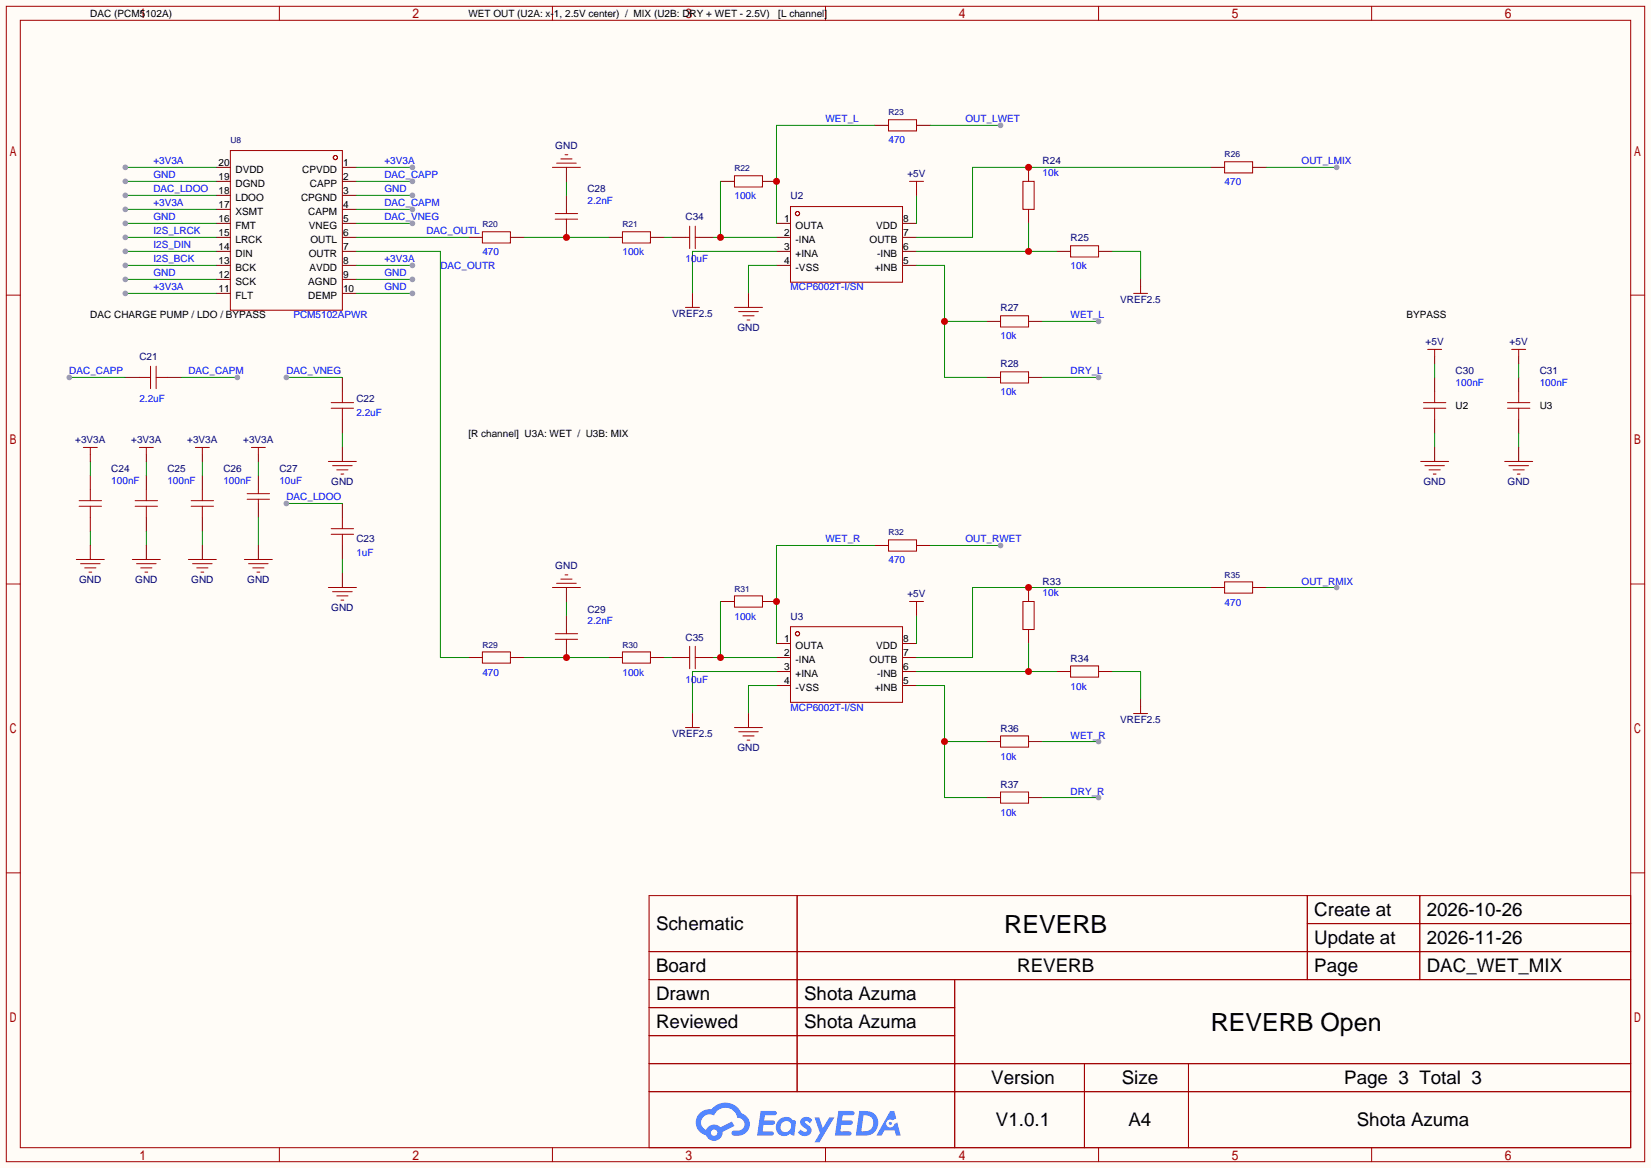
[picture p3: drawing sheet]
<svg xmlns="http://www.w3.org/2000/svg" width="299mm" height="212mm" viewBox="0 0 299 212" stroke-linecap="round" stroke-linejoin="round" font-family="sans-serif">
<path d="M0 0h299.5v211.8h-299.5z" fill="#fffcf7"/>
<g fill="none" stroke="#a10000" stroke-width=".18">
<path d="M1.1 1.1h297.2v209.6h-297.2zM3.7 3.7h292.1v204.5h-292.1zM50.7 1.1v2.6M100.2 1.1v2.6M149.7 1.1v2.6M199.3 1.1v2.6M248.8 1.1v2.6M1.1 53.5h2.6M295.8 53.5h2.5M1.1 105.9h2.6M295.8 105.9h2.5M1.1 158.3h2.6"/>
<path d="M295.8 158.3h2.5M117.7 162.4h178.1v45.8h-178.1zM117.7 172.6h178.1M117.7 177.7h178.1M144.6 162.4v35.6M173.2 177.7v30.5M237.1 162.4v15.3M237.1 167.5h58.7M257.5 162.4v15.3M117.7 182.8h55.5M117.7 192.9h178.1M117.7 187.8h55.5"/>
<path d="M117.7 198h178.1M196.7 192.9v15.3M215.6 192.9v15.3M50.7 208.2v2.5M100.2 208.2v2.5M149.7 208.2v2.5M199.3 208.2v2.5M248.8 208.2v2.5"/>
</g>
<g fill="#5487ff">
<path d="M145.5 202.8a1.3 1.3 0 0 1 1.8 .3l-.4 .6a.54 .54 0 0 0-.9-.2l.1 .2a1.58 1.58 0 0 1 1.1 1.6 1.43 1.43 0 0 1-2.5 .1l.5-.6a.64 .64 0 0 0 .5 .5 .64 .64 0 0 0 .7-.3l-.2-.2a1.6 1.6 0 0 1-1-1.6z"/>
<path d="M147.7 202.7h.9l.7 1.9 1.1-1.9h.9l-2.7 4.5h-.9l1-1.7z"/>
<path d="M138 201.5h1.6a1.31 1.31 0 0 1 1.2 .2 .4 .4 0 0 1-.3 .6h-1.8l-.1 .9h1.6a.4 .4 0 0 1 .4 .4 .4 .4 0 0 1-.4 .4h-1.7l-.2 1.2h.8a1.23 1.23 0 0 1 1.2 .2 .39 .39 0 0 1-.3 .6h-2.7z"/>
<path d="M152.1 201.5h1.6a1.32 1.32 0 0 1 1.3 .2 .39 .39 0 0 1-.4 .6h-1.7l-.2 .9h1.7a.4 .4 0 0 1 .3 .4 .4 .4 0 0 1-.4 .4h-1.7l-.2 1.2h.8a1.23 1.23 0 0 1 1.2 .2 .39 .39 0 0 1-.3 .6h-2.7z"/>
<path d="M161.5 201.5h.7l.4 1.3-.7 .4a.75 .75 0 0 0-1.1 .3 .75 .75 0 0 0 .5 1 .75 .75 0 0 0 .9-.6l.6-.3 .6 2.4h-.9l-.2-1h-1.9l-.5 1h-.9z"/>
<path d="M155.9 201.5l-.7 4.5h1.5a2.27 2.27 0 0 0 2.6-2.3 2.27 2.27 0 0 0-2.7-2.2zM156.6 202.3a1.5 1.5 0 0 1 1.8 1.5 1.5 1.5 0 0 1-1.9 1.4h-.3z"/>
<path d="M141.3 203.1a1.62 1.62 0 0 0-.4 2.1 1.62 1.62 0 0 0 2 .7l.4-.3 .3 .3 .5 .1 .3-2.5-.2-.3h-.4a1.58 1.58 0 0 0-2.5-.1zM141.9 203.6a.99 .99 0 0 1 1.6 .3 .99 .99 0 0 1-.9 1.4 .94 .94 0 0 1-1-.5 .94 .94 0 0 1 .3-1.2z"/>
<path d="M126.9 201.9a2.37 2.37 0 0 0 1.2 4 1.54 1.54 0 0 0 1.7 1 1.54 1.54 0 0 0 1.3-1.6l2.1-1.1-.5-.8-2 1.1a1.57 1.57 0 0 0-2.6 .4 1.5 1.5 0 0 1-.8-2.1 1.5 1.5 0 0 1 2.2-.5 2.23 2.23 0 0 1 2.3-1.4 2.23 2.23 0 0 1 2 1.8 1.16 1.16 0 0 1 1.2 1.1 1.16 1.16 0 0 1-1 1.3h-.7a.47 .47 0 0 0-.6 .3 .47 .47 0 0 0 .4 .6 2.23 2.23 0 0 0 2.3-.7 2.23 2.23 0 0 0 .4-2.3 2.16 2.16 0 0 0-1.3-1.1 3.2 3.2 0 0 0-5.4-.7l-1.2 .1zM129 205.4a.58 .58 0 0 1 1.1 0 .58 .58 0 0 1-1.1 0z"/>
<circle cx="161.5" cy="203.8" r=".28"/>
</g>
<g fill="none" stroke="#a10000" stroke-width=".18">
<path d="M41.8 27.3h20.3v29h-20.3zM100.7 38.7h4.1M100.7 39.8h4.1M102.7 38v.7M102.7 39.8v.7M133.2 31.9h5.1v2h-5.1zM143.4 37.5h20.3v13.7h-20.3zM161.2 21.7h5v2h-5zM185.5 32.9h2.1v5.1h-2.1zM222.1 29.3h5.1v2.1h-5.1zM87.5 42h5.1v2.1h-5.1zM112.9 42h5.1v2.1h-5.1z"/>
<path d="M181.5 57.3h5.1v2h-5.1zM194.2 44.6h5.1v2h-5.1zM25.3 68.5h2M27.3 66.4v4.1M28.3 68.5h2.1M28.3 66.4v4.1M60.1 74h4M60.1 73h4M62.1 71v2M62.1 74v2.1M181.5 67.4h5.1v2.1h-5.1zM258.2 74h4.1"/>
<path d="M258.2 73h4.1M260.2 71v2M260.2 74v2.1M273.4 74h4.1M273.4 73h4.1M275.5 71v2M275.5 74v2.1M14.4 91.8h4M14.4 90.8h4M16.4 88.8v2M16.4 91.8v2.1M24.5 91.8h4.1"/>
<path d="M24.5 90.8h4.1M26.5 88.8v2M26.5 91.8v2.1M34.7 91.8h4M34.7 90.8h4M36.7 88.8v2M36.7 91.8v2.1M44.8 89.5h4.1M44.8 90.6h4.1M46.9 88.8v.7M46.9 90.6v.7M60.1 95.9h4"/>
<path d="M60.1 96.9h4M62.1 93.9v2M62.1 96.9v2M161.2 97.9h5v2h-5zM87.5 118.2h5.1v2.1h-5.1zM100.7 114.9h4.1M100.7 116h4.1M102.7 114.2v.7M102.7 116v.7M112.9 118.2h5.1v2.1h-5.1zM133.2 108.1h5.1v2h-5.1zM143.4 113.7h20.3v13.7h-20.3z"/>
<path d="M185.5 109.1h2.1v5.1h-2.1zM222.1 105.5h5.1v2.1h-5.1zM181.5 133.5h5.1v2h-5.1zM194.2 120.8h5.1v2h-5.1zM181.5 143.6h5.1v2.1h-5.1z"/>
<circle cx="60.8" cy="28.6" r=".38"/>
<circle cx="144.7" cy="38.7" r=".38"/>
<circle cx="144.7" cy="114.9" r=".38"/>
</g>
<g fill="none" stroke="#870000" stroke-width=".18">
<path d="M39.2 30.4h2.6M39.2 32.9h2.6M39.2 35.4h2.6M39.2 38h2.6M62.1 30.4h2.5M62.1 32.9h2.5M62.1 35.4h2.5M62.1 38h2.5M102.7 35.4v2.6M130.7 32.9h2.5M138.3 32.9h2.5M158.6 22.7h2.6"/>
<path d="M166.2 22.7h2.6M186.6 30.4v2.5M186.6 38v2.5M219.6 30.4h2.5M227.2 30.4h2.5M39.2 40.5h2.6M39.2 43.1h2.6M39.2 45.6h2.6M39.2 48.1h2.6M39.2 50.7h2.6M39.2 53.2h2.6M62.1 40.5h2.5"/>
<path d="M62.1 43.1h2.5M62.1 45.6h2.5M62.1 48.1h2.5M62.1 50.7h2.5M62.1 53.2h2.5M85 43.1h2.5M92.6 43.1h2.5M102.7 40.5v2.6M110.4 43.1h2.5M118 43.1h2.5M140.8 40.5h2.6M140.8 43.1h2.6"/>
<path d="M140.8 45.6h2.6M140.8 48.1h2.6M163.7 40.5h2.5M163.7 43.1h2.5M163.7 45.6h2.5M163.7 48.1h2.5M178.9 58.3h2.6M186.6 58.3h2.5M191.6 45.6h2.6M199.3 45.6h2.5M22.7 68.5h2.6M30.4 68.5h2.5"/>
<path d="M62.1 68.5v2.5M62.1 76.1v2.5M178.9 68.5h2.6M186.6 68.5h2.5M260.2 68.5v2.5M260.2 76.1v2.5M275.5 68.5v2.5M275.5 76.1v2.5M16.4 86.2v2.6M16.4 93.9v2.5M26.5 86.2v2.6M26.5 93.9v2.5"/>
<path d="M36.7 86.2v2.6M36.7 93.9v2.5M46.9 86.2v2.6M46.9 91.3v2.6M62.1 91.3v2.6M62.1 98.9v2.6M158.6 98.9h2.6M166.2 98.9h2.6M85 119.3h2.5M92.6 119.3h2.5M102.7 111.6v2.6M102.7 116.7v2.6"/>
<path d="M110.4 119.3h2.5M118 119.3h2.5M130.7 109.1h2.5M138.3 109.1h2.5M140.8 119.3h2.6M140.8 116.7h2.6M163.7 119.3h2.5M163.7 116.7h2.5M186.6 106.6v2.5M186.6 114.2v2.5M219.6 106.6h2.5M227.2 106.6h2.5"/>
<path d="M140.8 121.8h2.6M140.8 124.3h2.6M163.7 121.8h2.5M163.7 124.3h2.5M178.9 134.5h2.6M186.6 134.5h2.5M191.6 121.8h2.6M199.3 121.8h2.5M178.9 144.7h2.6M186.6 144.7h2.5"/>
</g>
<path d="M64.6 30.4h10.2" fill="none" stroke="#008700" stroke-width=".18"/>
<circle cx="74.8" cy="30.4" r=".51" fill="#999"/>
<path d="M64.6 32.9h10.2" fill="none" stroke="#008700" stroke-width=".18"/>
<circle cx="74.8" cy="32.9" r=".51" fill="#999"/>
<path d="M64.6 35.4h10.2" fill="none" stroke="#008700" stroke-width=".18"/>
<circle cx="74.8" cy="35.4" r=".51" fill="#999"/>
<path d="M64.6 38h10.2" fill="none" stroke="#008700" stroke-width=".18"/>
<circle cx="74.8" cy="38" r=".51" fill="#999"/>
<path d="M64.6 40.5h10.2" fill="none" stroke="#008700" stroke-width=".18"/>
<circle cx="74.8" cy="40.5" r=".51" fill="#999"/>
<path d="M64.6 48.1h10.2" fill="none" stroke="#008700" stroke-width=".18"/>
<circle cx="74.8" cy="48.1" r=".51" fill="#999"/>
<path d="M64.6 50.7h10.2" fill="none" stroke="#008700" stroke-width=".18"/>
<circle cx="74.8" cy="50.7" r=".51" fill="#999"/>
<path d="M64.6 53.2h10.2" fill="none" stroke="#008700" stroke-width=".18"/>
<circle cx="74.8" cy="53.2" r=".51" fill="#999"/>
<path d="M22.7 53.2h16.5" fill="none" stroke="#008700" stroke-width=".18"/>
<circle cx="22.7" cy="53.2" r=".51" fill="#999"/>
<path d="M22.7 50.7h16.5" fill="none" stroke="#008700" stroke-width=".18"/>
<circle cx="22.7" cy="50.7" r=".51" fill="#999"/>
<path d="M22.7 48.1h16.5" fill="none" stroke="#008700" stroke-width=".18"/>
<circle cx="22.7" cy="48.1" r=".51" fill="#999"/>
<path d="M22.7 45.6h16.5" fill="none" stroke="#008700" stroke-width=".18"/>
<circle cx="22.7" cy="45.6" r=".51" fill="#999"/>
<path d="M22.7 43.1h16.5" fill="none" stroke="#008700" stroke-width=".18"/>
<circle cx="22.7" cy="43.1" r=".51" fill="#999"/>
<path d="M22.7 40.5h16.5" fill="none" stroke="#008700" stroke-width=".18"/>
<circle cx="22.7" cy="40.5" r=".51" fill="#999"/>
<path d="M22.7 38h16.5" fill="none" stroke="#008700" stroke-width=".18"/>
<circle cx="22.7" cy="38" r=".51" fill="#999"/>
<path d="M22.7 35.4h16.5" fill="none" stroke="#008700" stroke-width=".18"/>
<circle cx="22.7" cy="35.4" r=".51" fill="#999"/>
<path d="M22.7 32.9h16.5" fill="none" stroke="#008700" stroke-width=".18"/>
<circle cx="22.7" cy="32.9" r=".51" fill="#999"/>
<path d="M22.7 30.4h16.5" fill="none" stroke="#008700" stroke-width=".18"/>
<circle cx="22.7" cy="30.4" r=".51" fill="#999"/>
<path d="M12.6 68.5h10.1" fill="none" stroke="#008700" stroke-width=".18"/>
<circle cx="12.6" cy="68.5" r=".51" fill="#999"/>
<path d="M32.9 68.5h10.2" fill="none" stroke="#008700" stroke-width=".18"/>
<circle cx="43.1" cy="68.5" r=".51" fill="#999"/>
<path d="M51.9 68.5h10.2" fill="none" stroke="#008700" stroke-width=".18"/>
<circle cx="51.9" cy="68.5" r=".51" fill="#999"/>
<path d="M62.1 78.6v2.6M51.9 91.3h10.2" fill="none" stroke="#008700" stroke-width=".18"/>
<circle cx="51.9" cy="91.3" r=".51" fill="#999"/>
<path d="M64.6 43.1h20.4M95.1 43.1h15.3M16.4 83.7v2.5M16.4 96.4v2.5M26.5 83.7v2.5M26.5 96.4v2.5M36.7 83.7v2.5M36.7 96.4v2.5M46.9 83.7v2.5M46.9 93.9v5M62.1 101.5v2.5" fill="none" stroke="#008700" stroke-width=".18"/>
<circle cx="102.7" cy="43.1" r=".63" fill="#c00"/>
<path d="M102.7 32.9v2.5M158.6 22.7h-17.8v17.8" fill="none" stroke="#008700" stroke-width=".18"/>
<circle cx="140.8" cy="32.9" r=".63" fill="#c00"/>
<path d="M168.8 22.7h12.7M140.8 45.6h-15.2v7.6M140.8 48.1h-5v5.1" fill="none" stroke="#008700" stroke-width=".18"/>
<circle cx="181.5" cy="22.7" r=".51" fill="#999"/>
<path d="M166.2 35.4v5.1M219.6 30.4h-43.2v12.7h-10.2" fill="none" stroke="#008700" stroke-width=".18"/>
<circle cx="186.6" cy="30.4" r=".63" fill="#c00"/>
<path d="M166.2 45.6h25.4M186.6 40.5v5.1" fill="none" stroke="#008700" stroke-width=".18"/>
<circle cx="186.6" cy="45.6" r=".63" fill="#c00"/>
<path d="M229.7 30.4h12.7M201.8 45.6h5.1v5.1" fill="none" stroke="#008700" stroke-width=".18"/>
<circle cx="242.4" cy="30.4" r=".51" fill="#999"/>
<path d="M166.2 48.1h5.1v20.4h7.6M171.3 58.3h7.6" fill="none" stroke="#008700" stroke-width=".18"/>
<circle cx="171.3" cy="58.3" r=".63" fill="#c00"/>
<path d="M189.1 58.3h10.2" fill="none" stroke="#008700" stroke-width=".18"/>
<circle cx="199.3" cy="58.3" r=".51" fill="#999"/>
<path d="M189.1 68.5h10.2" fill="none" stroke="#008700" stroke-width=".18"/>
<circle cx="199.3" cy="68.5" r=".51" fill="#999"/>
<path d="M64.6 45.6h15.3v73.7h5.1M95.1 119.3h15.3" fill="none" stroke="#008700" stroke-width=".18"/>
<circle cx="102.7" cy="119.3" r=".63" fill="#c00"/>
<path d="M158.6 98.9h-17.8v17.8M102.7 109.1v2.5" fill="none" stroke="#008700" stroke-width=".18"/>
<circle cx="140.8" cy="109.1" r=".63" fill="#c00"/>
<path d="M168.8 98.9h12.7M140.8 121.8h-15.2v7.6M140.8 124.3h-5v5.1" fill="none" stroke="#008700" stroke-width=".18"/>
<circle cx="181.5" cy="98.9" r=".51" fill="#999"/>
<path d="M166.2 111.6v5.1M219.6 106.6h-43.2v12.7h-10.2" fill="none" stroke="#008700" stroke-width=".18"/>
<circle cx="186.6" cy="106.6" r=".63" fill="#c00"/>
<path d="M186.6 116.7v5.1M166.2 121.8h25.4" fill="none" stroke="#008700" stroke-width=".18"/>
<circle cx="186.6" cy="121.8" r=".63" fill="#c00"/>
<path d="M229.7 106.6h12.7M201.8 121.8h5.1v5.1" fill="none" stroke="#008700" stroke-width=".18"/>
<circle cx="242.4" cy="106.6" r=".51" fill="#999"/>
<path d="M166.2 124.3h5.1v20.4h7.6M171.3 134.5h7.6" fill="none" stroke="#008700" stroke-width=".18"/>
<circle cx="171.3" cy="134.5" r=".63" fill="#c00"/>
<path d="M189.1 134.5h10.2" fill="none" stroke="#008700" stroke-width=".18"/>
<circle cx="199.3" cy="134.5" r=".51" fill="#999"/>
<path d="M189.1 144.7h10.2" fill="none" stroke="#008700" stroke-width=".18"/>
<circle cx="199.3" cy="144.7" r=".51" fill="#999"/>
<path d="M130.7 32.9v10.2M120.5 43.1h1.3M129.4 43.1h11.4M260.2 65.9v2.6M260.2 78.6v2.6M275.5 65.9v2.6M275.5 78.6v2.6" fill="none" stroke="#008700" stroke-width=".18"/>
<g fill="none" stroke="#870000" stroke-width=".18">
<path d="M102.7 30.4v2.5M166.2 34.2v1.2M121.8 43.1h2.5M125.6 53.2v1.3M126.9 43.1h2.5M135.8 53.2v2.6M206.9 50.7v1.2M260.2 64.6v1.3M275.5 64.6v1.3M16.4 82.4v1.3M16.4 98.9v2.6M26.5 82.4v1.3"/>
<path d="M26.5 98.9v2.6M36.7 82.4v1.3M36.7 98.9v2.6M46.9 82.4v1.3M46.9 98.9v2.6M62.1 81.2v2.5M260.2 81.2v2.5M275.5 81.2v2.5M62.1 104v2.6M102.7 106.6v2.5M121.8 119.3h2.5M126.9 119.3h2.5"/>
<path d="M166.2 110.4v1.2M125.6 129.4v1.3M135.8 129.4v2.6M206.9 126.9v1.2"/>
</g>
<g fill="none" stroke="#a10000" stroke-width=".18">
<path d="M100.2 30.4h5.1M101 29.6h3.5M101.7 28.8h2.1M102.5 28.1h.5M165 32.9h2.5M166.2 32.9v1.3M124.3 55.8h2.6M124.3 43.1h.8M125.1 41v4.1M125.6 54.5v1.3M126.1 41v4.1M126.1 43.1h.8"/>
<path d="M133.2 55.8h5.1M134 56.5h3.5M134.7 57.3h2.1M135.5 58h.5M205.6 53.2h2.6M206.9 51.9v1.3M259 63.4h2.5M260.2 63.4v1.2M274.2 63.4h2.5M275.5 63.4v1.2M15.1 81.2h2.6M16.4 81.2v1.2"/>
<path d="M25.3 81.2h2.5M26.5 81.2v1.2M35.4 81.2h2.6M36.7 81.2v1.2M45.6 81.2h2.5M46.9 81.2v1.2M59.6 83.7h5M60.3 84.5h3.6M61.1 85.2h2M61.8 86h.6M257.7 83.7h5.1M258.4 84.5h3.6"/>
<path d="M259.2 85.2h2M260 86h.5M272.9 83.7h5.1M273.7 84.5h3.5M274.4 85.2h2.1M275.2 86h.5M13.8 101.5h5.1M14.6 102.2h3.6M15.4 103h2M16.1 103.8h.5M24 101.5h5.1M24.8 102.2h3.5"/>
<path d="M25.5 103h2.1M26.3 103.8h.5M34.2 101.5h5M34.9 102.2h3.6M35.7 103h2M36.4 103.8h.6M44.3 101.5h5.1M45.1 102.2h3.5M45.8 103h2.1M46.6 103.8h.5M59.6 106.6h5M60.3 107.3h3.6"/>
<path d="M61.1 108.1h2M61.8 108.8h.6M100.2 106.6h5.1M101 105.8h3.5M101.7 105h2.1M102.5 104.3h.5M124.3 119.3h.8M125.1 117.2v4.1M126.1 117.2v4.1M126.1 119.3h.8M165 109.1h2.5M166.2 109.1v1.3"/>
<path d="M124.3 132h2.6M125.6 130.7v1.3M133.2 132h5.1M134 132.7h3.5M134.7 133.5h2.1M135.5 134.2h.5M205.6 129.4h2.6M206.9 128.1v1.3"/>
</g>
<circle cx="130.7" cy="43.1" r=".63" fill="#c00"/>
<path d="M120.5 119.3h1.3M129.4 119.3h11.4M130.7 109.1v10.2" fill="none" stroke="#008700" stroke-width=".18"/>
<circle cx="130.7" cy="119.3" r=".63" fill="#c00"/>
<g font-size="4.5">
<text x="182.2" y="169.2">REVERB</text>
<text x="219.6" y="187">REVERB Open</text>
</g>
<g font-size="3.4">
<text x="238.4" y="166.1">Create at</text>
<text x="258.8" y="166.1">2026-10-26</text>
<text x="119" y="168.7">Schematic</text>
<text x="238.4" y="171.2">Update at</text>
<text x="258.8" y="171.2">2026-11-26</text>
<text x="119" y="176.3">Board</text>
<text x="184.5" y="176.3">REVERB</text>
<text x="238.4" y="176.3">Page</text>
<text x="258.8" y="176.3">DAC_WET_MIX</text>
<text x="119" y="181.4">Drawn</text>
<text x="145.9" y="181.4">Shota Azuma</text>
<text x="119" y="186.5">Reviewed</text>
<text x="145.9" y="186.5">Shota Azuma</text>
<text x="179.8" y="196.6">Version</text>
<text x="203.5" y="196.6">Size</text>
<text x="243.8" y="196.6">Page 3 Total 3</text>
<text x="180.7" y="204.2">V1.0.1</text>
<text x="204.7" y="204.2">A4</text>
<text x="246.1" y="204.2">Shota Azuma</text>
</g>
<g font-size="1.8">
<text x="16.4" y="3.1">DAC (PCM5102A)</text>
<text x="85" y="3.1">WET OUT (U2A: x-1, 2.5V center) / MIX (U2B: DRY + WET - 2.5V)</text>
<text x="141.2" y="3.1">[L channel]</text>
<text x="39.6" y="35.1">18</text>
<text x="39.6" y="32.6">19</text>
<text x="39.6" y="30">20</text>
<text x="42.7" y="33.9">DGND</text>
<text x="42.7" y="31.3">DVDD</text>
<text x="54.8" y="31.3">CPVDD</text>
<text x="56.2" y="33.9">CAPP</text>
<text x="62.2" y="30">1</text>
<text x="62.2" y="32.6">2</text>
<text x="62.2" y="35.1">3</text>
<text x="39.6" y="40.2">16</text>
<text x="39.6" y="37.7">17</text>
<text x="42.7" y="41.5">FMT</text>
<text x="42.7" y="38.9">XSMT</text>
<text x="42.7" y="36.4">LDOO</text>
<text x="54.6" y="36.4">CPGND</text>
<text x="55.9" y="38.9">CAPM</text>
<text x="56" y="41.5">VNEG</text>
<text x="62.2" y="37.7">4</text>
<text x="62.2" y="40.2">5</text>
<text x="142.2" y="40.2">1</text>
<text x="144.3" y="41.5">OUTA</text>
<text x="158.9" y="41.5">VDD</text>
<text x="163.8" y="40.2">8</text>
<text x="39.6" y="47.8">13</text>
<text x="39.6" y="45.3">14</text>
<text x="39.6" y="42.7">15</text>
<text x="42.7" y="46.6">DIN</text>
<text x="42.7" y="44">LRCK</text>
<text x="56" y="46.6">OUTR</text>
<text x="56.3" y="44">OUTL</text>
<text x="62.2" y="42.7">6</text>
<text x="62.2" y="45.3">7</text>
<text x="62.2" y="47.8">8</text>
<text x="142.2" y="42.7">2</text>
<text x="142.2" y="45.3">3</text>
<text x="142.2" y="47.8">4</text>
<text x="144.3" y="44">-INA</text>
<text x="144.3" y="46.6">+INA</text>
<text x="157.7" y="44">OUTB</text>
<text x="159.1" y="46.6">-INB</text>
<text x="163.8" y="47.8">5</text>
<text x="163.8" y="45.3">6</text>
<text x="163.8" y="42.7">7</text>
<text x="39.6" y="52.9">11</text>
<text x="39.6" y="50.4">12</text>
<text x="42.7" y="51.6">SCK</text>
<text x="42.7" y="49.1">BCK</text>
<text x="55.9" y="51.6">AGND</text>
<text x="56.1" y="49.1">AVDD</text>
<text x="62.2" y="50.4">9</text>
<text x="62.2" y="52.9">10</text>
<text x="144.3" y="49.1">-VSS</text>
<text x="158.7" y="49.1">+INB</text>
<text x="16.4" y="57.7">DAC CHARGE PUMP / LDO / BYPASS</text>
<text x="42.7" y="54.2">FLT</text>
<text x="55.9" y="54.2">DEMP</text>
<text x="255.1" y="57.7">BYPASS</text>
<text x="264" y="74.3">U2</text>
<text x="279.3" y="74.3">U3</text>
<text x="85" y="79.3">[R channel] U3A: WET / U3B: MIX</text>
<text x="142.2" y="116.4">1</text>
<text x="142.2" y="118.9">2</text>
<text x="144.3" y="117.7">OUTA</text>
<text x="158.9" y="117.7">VDD</text>
<text x="163.8" y="118.9">7</text>
<text x="163.8" y="116.4">8</text>
<text x="142.2" y="121.5">3</text>
<text x="142.2" y="124">4</text>
<text x="144.3" y="120.2">-INA</text>
<text x="144.3" y="122.8">+INA</text>
<text x="144.3" y="125.3">-VSS</text>
<text x="157.7" y="120.2">OUTB</text>
<text x="158.7" y="125.3">+INB</text>
<text x="159.1" y="122.8">-INB</text>
<text x="163.8" y="124">5</text>
<text x="163.8" y="121.5">6</text>
</g>
<g font-size="1.8" fill="#00f">
<text x="149.7" y="22.2">WET_L</text>
<text x="175.1" y="22.2">OUT_LWET</text>
<text x="27.8" y="29.8">+3V3A</text>
<text x="69.7" y="29.8">+3V3A</text>
<text x="161.2" y="26">470</text>
<text x="236.1" y="29.8">OUT_LMIX</text>
<text x="27.8" y="34.9">DAC_LDOO</text>
<text x="27.8" y="32.3">GND</text>
<text x="69.7" y="32.3">DAC_CAPP</text>
<text x="69.7" y="34.9">GND</text>
<text x="189.1" y="31.8">10k</text>
<text x="222.1" y="33.6">470</text>
<text x="27.8" y="40">GND</text>
<text x="27.8" y="37.4">+3V3A</text>
<text x="69.7" y="37.4">DAC_CAPM</text>
<text x="69.7" y="40">DAC_VNEG</text>
<text x="106.6" y="36.9">2.2nF</text>
<text x="133.2" y="36.2">100k</text>
<text x="27.8" y="47.6">I2S_BCK</text>
<text x="27.8" y="45">I2S_DIN</text>
<text x="27.8" y="42.5">I2S_LRCK</text>
<text x="69.7" y="47.6">+3V3A</text>
<text x="77.3" y="42.5">DAC_OUTL</text>
<text x="87.5" y="46.3">470</text>
<text x="112.9" y="46.3">100k</text>
<text x="124.3" y="47.6">10uF</text>
<text x="27.8" y="52.7">+3V3A</text>
<text x="27.8" y="50.1">GND</text>
<text x="69.7" y="50.1">GND</text>
<text x="69.7" y="52.7">GND</text>
<text x="79.9" y="48.9">DAC_OUTR</text>
<text x="143.4" y="52.7">MCP6002T-I/SN</text>
<text x="194.2" y="48.9">10k</text>
<text x="53.2" y="57.7">PCM5102APWR</text>
<text x="194.2" y="57.7">WET_L</text>
<text x="181.5" y="61.6">10k</text>
<text x="12.6" y="67.9">DAC_CAPP</text>
<text x="34.2" y="67.9">DAC_CAPM</text>
<text x="51.9" y="67.9">DAC_VNEG</text>
<text x="181.5" y="71.7">10k</text>
<text x="194.2" y="67.9">DRY_L</text>
<text x="264" y="69.9">100nF</text>
<text x="279.3" y="69.9">100nF</text>
<text x="25.3" y="73">2.2uF</text>
<text x="64.6" y="75.5">2.2uF</text>
<text x="20.2" y="87.7">100nF</text>
<text x="30.4" y="87.7">100nF</text>
<text x="40.5" y="87.7">100nF</text>
<text x="50.7" y="87.7">10uF</text>
<text x="51.9" y="90.8">DAC_LDOO</text>
<text x="64.6" y="100.9">1uF</text>
<text x="149.7" y="98.4">WET_R</text>
<text x="175.1" y="98.4">OUT_RWET</text>
<text x="161.2" y="102.2">470</text>
<text x="236.1" y="106">OUT_RMIX</text>
<text x="106.6" y="113.1">2.2nF</text>
<text x="133.2" y="112.4">100k</text>
<text x="189.1" y="108">10k</text>
<text x="222.1" y="109.8">470</text>
<text x="87.5" y="122.5">470</text>
<text x="112.9" y="122.5">100k</text>
<text x="124.3" y="123.8">10uF</text>
<text x="194.2" y="125.1">10k</text>
<text x="143.4" y="128.9">MCP6002T-I/SN</text>
<text x="181.5" y="137.8">10k</text>
<text x="194.2" y="133.9">WET_R</text>
<text x="181.5" y="147.9">10k</text>
<text x="194.2" y="144.1">DRY_R</text>
</g>
<g font-size="1.8" fill="#000080">
<text x="100.7" y="27">GND</text>
<text x="189.1" y="29.8">R24</text>
<text x="106.6" y="34.9">C28</text>
<text x="164.6" y="32.1">+5V</text>
<text x="124.3" y="40">C34</text>
<text x="143.4" y="36.2">U2</text>
<text x="194.2" y="43.8">R25</text>
<text x="121.9" y="57.5">VREF2.5</text>
<text x="181.5" y="56.5">R27</text>
<text x="203.2" y="55">VREF2.5</text>
<text x="25.3" y="65.4">C21</text>
<text x="133.7" y="60">GND</text>
<text x="258.6" y="62.6">+5V</text>
<text x="273.8" y="62.6">+5V</text>
<text x="181.5" y="66.6">R28</text>
<text x="264" y="67.9">C30</text>
<text x="279.3" y="67.9">C31</text>
<text x="64.6" y="73">C22</text>
<text x="13.6" y="80.4">+3V3A</text>
<text x="23.8" y="80.4">+3V3A</text>
<text x="34" y="80.4">+3V3A</text>
<text x="44.1" y="80.4">+3V3A</text>
<text x="20.2" y="85.7">C24</text>
<text x="30.4" y="85.7">C25</text>
<text x="40.5" y="85.7">C26</text>
<text x="50.7" y="85.7">C27</text>
<text x="60.1" y="88">GND</text>
<text x="258.2" y="88">GND</text>
<text x="273.4" y="88">GND</text>
<text x="64.6" y="98.4">C23</text>
<text x="14.4" y="105.8">GND</text>
<text x="24.5" y="105.8">GND</text>
<text x="34.7" y="105.8">GND</text>
<text x="44.8" y="105.8">GND</text>
<text x="100.7" y="103.2">GND</text>
<text x="189.1" y="106">R33</text>
<text x="60.1" y="110.8">GND</text>
<text x="106.6" y="111.1">C29</text>
<text x="143.4" y="112.4">U3</text>
<text x="164.6" y="108.3">+5V</text>
<text x="124.3" y="116.2">C35</text>
<text x="194.2" y="120">R34</text>
<text x="203.2" y="131.2">VREF2.5</text>
<text x="121.9" y="133.7">VREF2.5</text>
<text x="133.7" y="136.2">GND</text>
<text x="181.5" y="132.7">R36</text>
<text x="181.5" y="142.8">R37</text>
</g>
<g font-size="1.5" fill="#000080">
<text x="161.2" y="20.9">R23</text>
<text x="41.8" y="26">U8</text>
<text x="222.1" y="28.5">R26</text>
<text x="133.2" y="31.1">R22</text>
<text x="87.5" y="41.2">R20</text>
<text x="112.9" y="41.2">R21</text>
<text x="161.2" y="97.1">R32</text>
<text x="133.2" y="107.3">R31</text>
<text x="222.1" y="104.7">R35</text>
<text x="87.5" y="117.4">R29</text>
<text x="112.9" y="117.4">R30</text>
</g>
</svg>
